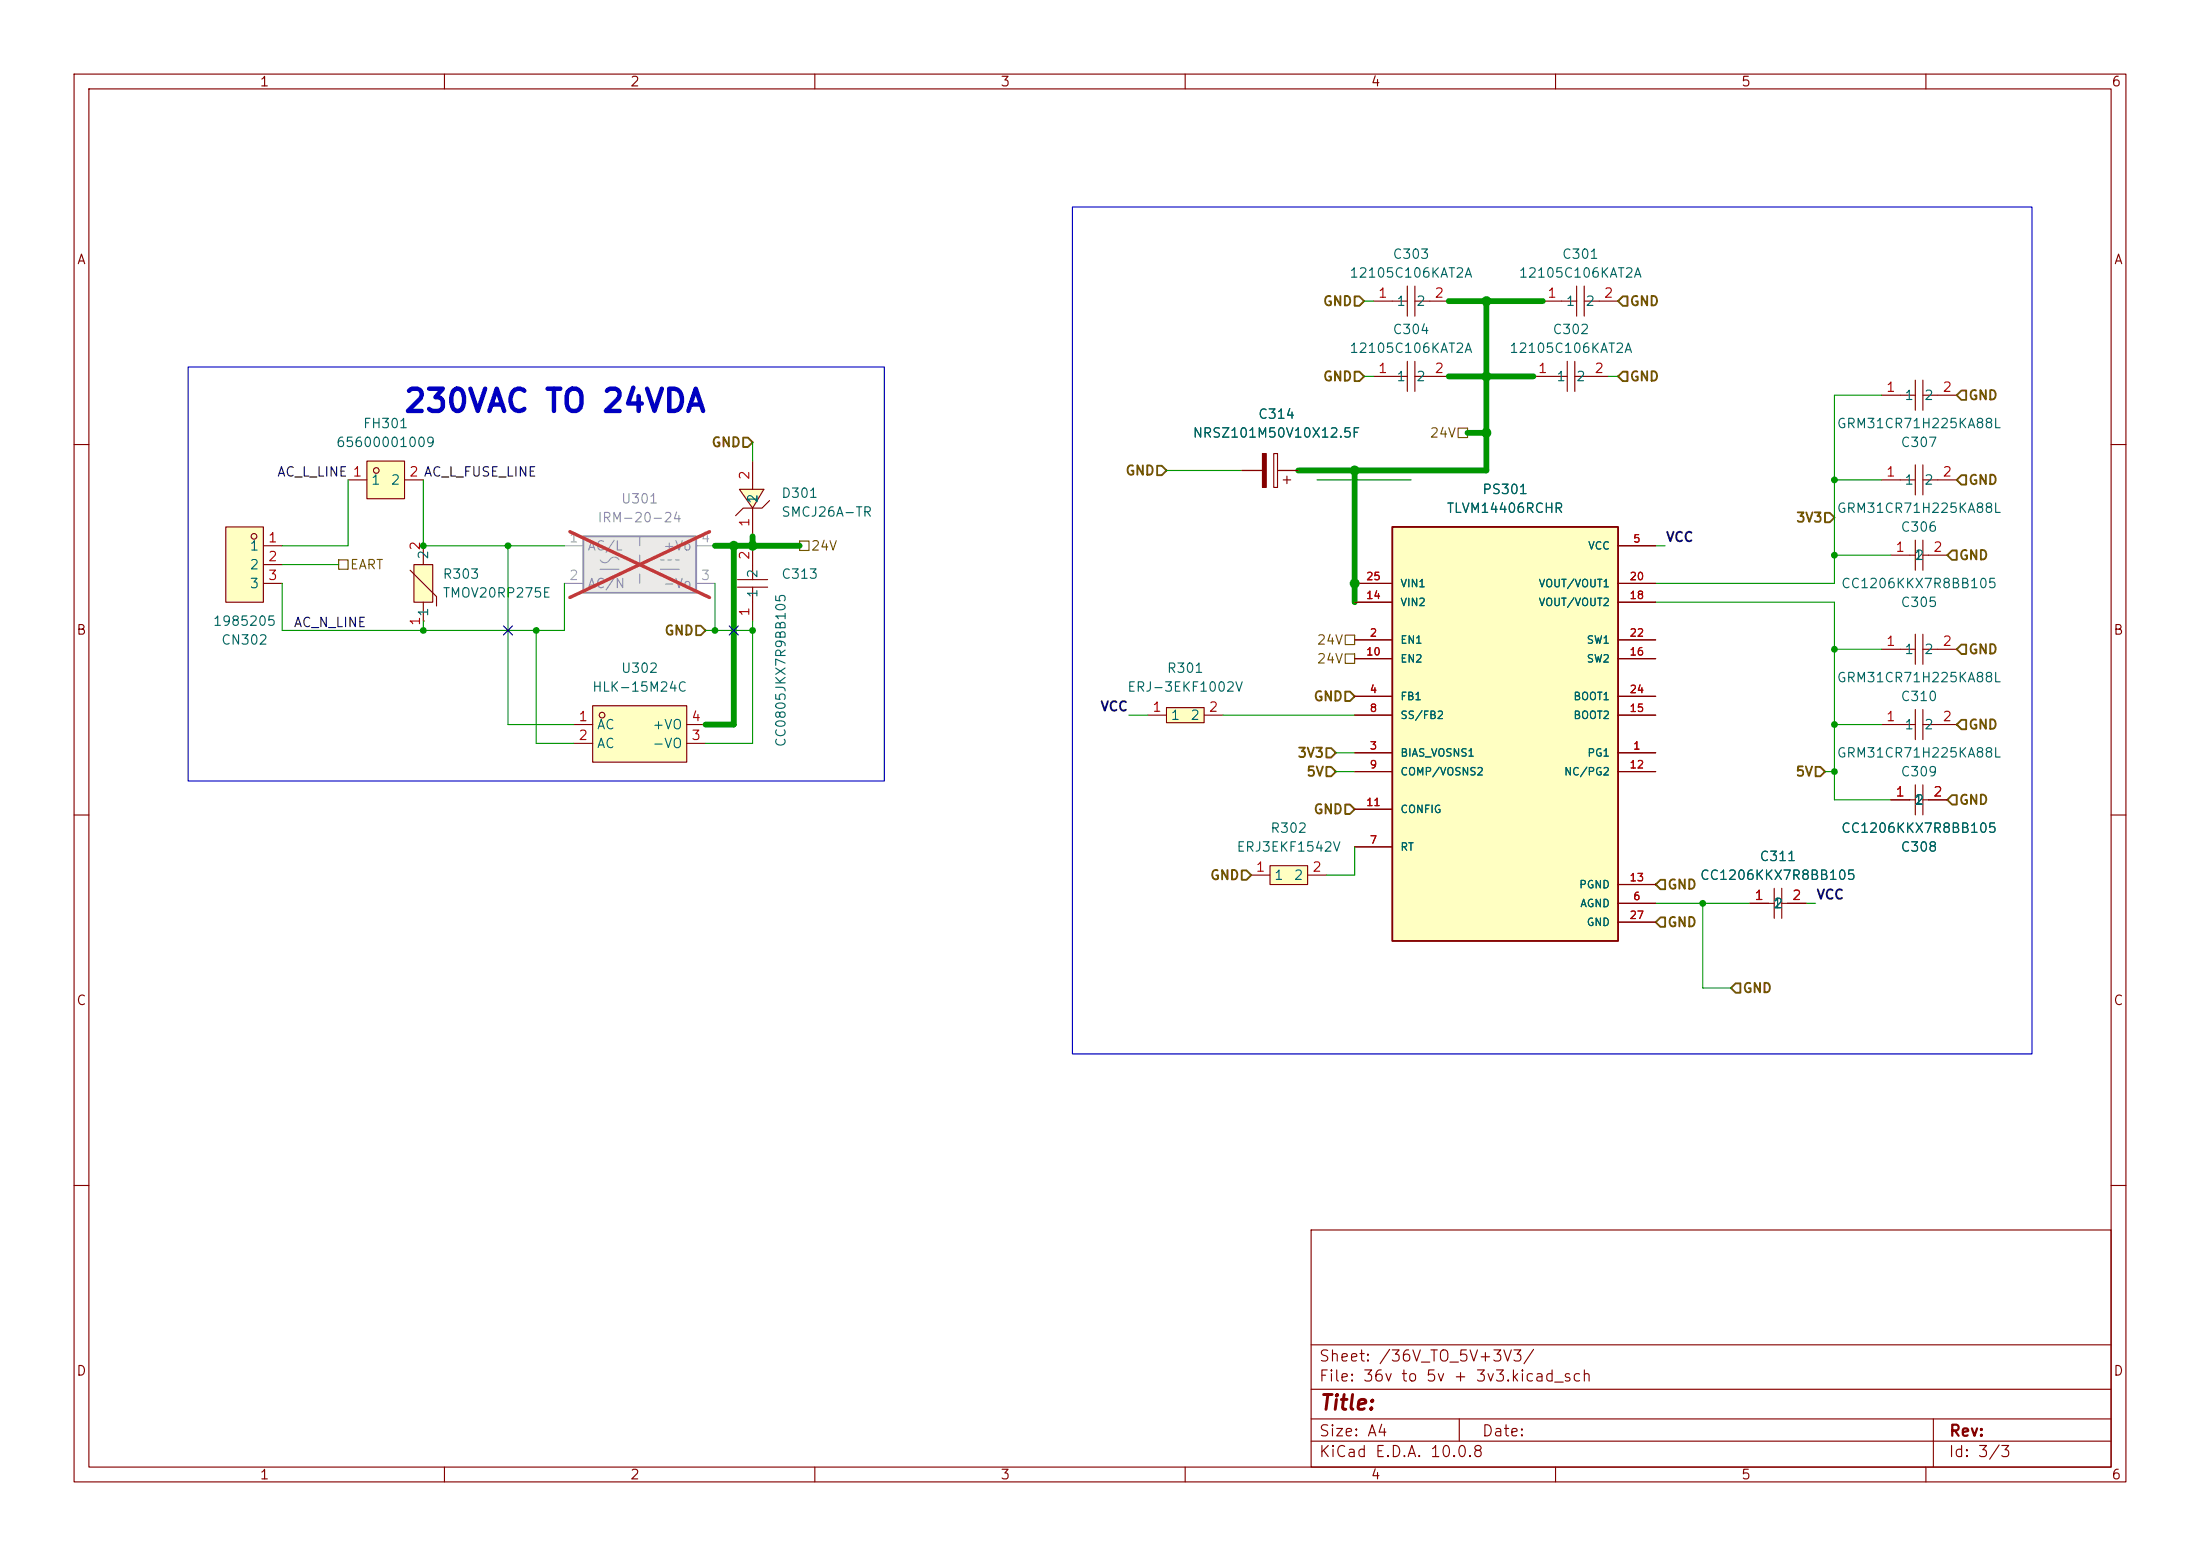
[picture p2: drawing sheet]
<svg xmlns="http://www.w3.org/2000/svg" width="297mm" height="210mm" viewBox="0 0 297 210" stroke-linecap="round" stroke-linejoin="round" font-family="sans-serif">
<g fill="none" stroke="#840000" stroke-width=".15">
<path d="M10 10h277v190h-277zM12 12h273v186h-273zM60 10v2M110 10v2M160 10v2M210 10v2M260 10v2M10 60h2M285 60h2M10 110h2M285 110h2M10 160h2"/>
<path d="M177 166h108v32h-108zM285 160h2M60 198v2M110 198v2M160 198v2M177 194.5h108M177 191.5h108M177 187.5h108M177 181.5h108M197 191.5v3M210 198v2M260 198v2"/>
<path d="M261 191.5v6.5"/>
</g>
<path d="M49.5 62.2h5.1v5.1h-5.1z" fill="#ffffc2"/>
<g fill="none" stroke="#840000" stroke-width=".15">
<path d="M47 64.8h2.5M49.5 62.2h5.1v5.1h-5.1zM54.6 64.8h2.5M99.6 79.3h4M99.6 78.2h4M101.6 73.7v4.5M101.6 79.3v4.5"/>
<circle cx="50.8" cy="63.5" r=".38"/>
</g>
<path d="M171.4 116.8h5.1v2.6h-5.1z" fill="#ffffc2"/>
<path d="M168.9 118.1h2.5M171.4 116.8h5.1v2.6h-5.1zM176.5 118.1h2.6" fill="none" stroke="#840000" stroke-width=".15"/>
<path d="M80 95.3h12.7v7.6h-12.7z" fill="#ffffc2"/>
<g fill="none" stroke="#840000" stroke-width=".15">
<path d="M77.5 97.8h2.5M80 95.3h12.7v7.6h-12.7zM92.7 97.8h2.5M77.5 100.3h2.5M92.7 100.3h2.5"/>
<circle cx="81.3" cy="96.5" r=".38"/>
</g>
<path d="M188 71.1h30.4v55.9h-30.4z" fill="#ffffc2"/>
<path d="M188 71.1h30.4v55.9h-30.4z" fill="none" stroke="#840000" stroke-width=".25"/>
<g fill="none" stroke="#840000" stroke-width=".15">
<path d="M182.9 78.7h5.1M218.4 73.7h5.1M218.4 78.7h5.1M182.9 86.4h5.1M182.9 94h5.1M182.9 96.5h5.1M182.9 88.9h5.1M182.9 81.3h5.1M218.4 86.4h5.1M218.4 94h5.1M218.4 96.5h5.1M218.4 88.9h5.1"/>
<path d="M218.4 81.3h5.1M182.9 101.6h5.1M182.9 114.3h5.1M182.9 104.1h5.1M182.9 109.2h5.1M218.4 101.6h5.1M218.4 104.1h5.1M218.4 119.4h5.1M218.4 121.9h5.1M218.4 124.5h5.1"/>
</g>
<path d="M157.5 95.5h5.1v2h-5.1z" fill="#ffffc2"/>
<path d="M154.9 96.5h2.6M157.5 95.5h5.1v2h-5.1zM162.6 96.5h2.5" fill="none" stroke="#840000" stroke-width=".15"/>
<path d="M30.5 71.1h5.1v10.2h-5.1z" fill="#ffffc2"/>
<g fill="none" stroke="#840000" stroke-width=".15">
<path d="M30.5 71.1h5.1v10.2h-5.1zM35.6 73.7h2.5M35.6 76.2h2.5M35.6 78.7h2.5"/>
<circle cx="34.3" cy="72.4" r=".38"/>
</g>
<path d="M55.9 76.2h2.5v5.1h-2.5z" fill="#ffffc2"/>
<path d="M55.4 77l3.5 3.5v1.3M55.9 76.2h2.5v5.1h-2.5zM57.1 73.7h.1M57.1 73.7v2.5M57.1 83.8h.1M57.1 81.3v2.5" fill="none" stroke="#840000" stroke-width=".15"/>
<path d="M99.8 66h3.3l-1.5 2.6z" fill="#ffffc2"/>
<g fill="none" stroke="#840000" stroke-width=".15">
<path d="M190 38.6v4.1M191 38.6v4.1M212.8 38.6v4.1M213.9 38.6v4.1M185.4 40.6h4.6M191 40.6h4.6M207 50.8h4.6M208.3 40.6h4.5M211.6 48.8v4M212.6 50.8h4.6M212.6 48.8v4M213.9 40.6h4.5"/>
<path d="M99.8 66h3.3l-1.5 2.6zM101.6 62.2v3.8M101.6 68.6v3.8M103.9 67.6l-1 1h-2.6l-1 1M167.6 63.5h2.8M172 61.2h.5v4.6h-.5zM172.5 63.5h2.8M173.2 64.8h1M173.7 64.3v1M254 64.8h4.6M258.6 62.7v4.1M259.6 62.7v4.1"/>
<path d="M259.6 64.8h4.6M254 87.6h4.6M254 97.8h4.6M258.6 85.6v4.1M258.6 95.8v4M259.6 87.6h4.6M259.6 85.6v4.1M259.6 95.8v4M259.6 97.8h4.6M239.5 119.9v4.1M240.5 119.9v4.1M236.2 121.9h3.3"/>
<path d="M240.5 121.9h3.3"/>
</g>
<path d="M170.4 61.2h.5v4.6h-.5z" fill="#840000" stroke="#840000" stroke-width=".15"/>
<path d="M78.7 72.4h15.3v7.6h-15.3z" fill="#ebeae8"/>
<path d="M78.7 72.4h15.3v7.6h-15.3z" fill="none" stroke="#9c9b98" stroke-width=".25"/>
<g fill="none" stroke="#9c9b98" stroke-width=".15">
<path d="M76.2 73.7h2.5M76.2 78.7h2.5M81 75.6a.77 .77 0 0 0 .8 .3 .77 .77 0 0 0 .6-.5 .73 .73 0 0 1 1.2 .2M81 76.8h2.6M86.4 72.4v1.3M86.4 74.9v1.3M86.4 77.5v1.2M89.2 76.8h2.5M89.2 75.6h.5M90.2 75.6h.5M91.2 75.6h.5M94 73.7h2.5"/>
<path d="M94 78.7h2.5"/>
</g>
<path d="M76.9 71.8l18.9 8.8M95.8 71.8l-18.9 8.8" fill="none" stroke="#e12e31" stroke-width=".46"/>
<g fill="none" stroke="#840000" stroke-width=".15">
<path d="M185.4 50.8h4.6M190 48.8v4M191 50.8h4.6M191 48.8v4M254 53.3h4.6M258.6 51.3v4.1M259.6 53.3h4.6M259.6 51.3v4.1M167.6 63.5h2.8M172.5 63.5h2.8M182.9 78.7h5.1M218.4 73.7h5.1"/>
<path d="M218.4 78.7h5.1M255.3 74.9h3.3M258.6 72.9v4.1M259.6 72.9v4.1M259.6 74.9h3.3M182.9 86.4h5.1M182.9 94h5.1M182.9 96.5h5.1M182.9 88.9h5.1M182.9 81.3h5.1M218.4 86.4h5.1M218.4 94h5.1"/>
<path d="M218.4 96.5h5.1M218.4 88.9h5.1M218.4 81.3h5.1M182.9 101.6h5.1M182.9 114.3h5.1M182.9 104.1h5.1M182.9 109.2h5.1M218.4 101.6h5.1M218.4 104.1h5.1M218.4 119.4h5.1M255.3 108h3.3M258.6 105.9v4.1"/>
<path d="M259.6 105.9v4.1M259.6 108h3.3M218.4 121.9h5.1M218.4 124.5h5.1M236.2 121.9h2.6M241.3 121.9h2.5"/>
</g>
<path d="M196.8 57.8h1.3v1.3h-1.3zM45.7 75.6h1.3v1.2h-1.3zM107.9 73h1.3v1.3h-1.3zM181.6 85.7h1.3v1.3h-1.3zM181.6 88.3h1.3v1.2h-1.3z" fill="none" stroke="#725600" stroke-width=".15"/>
<g fill="none" stroke="#725600" stroke-width=".25">
<path d="M100.3 59.1h.7l.6 .6-.6 .6h-.7zM182.9 50.2h.6l.6 .6-.6 .6h-.6zM182.9 40h.6l.6 .6-.6 .7h-.6zM218.4 50.8l.7-.6h.6v1.2h-.6zM219.1 40h.6v1.3h-.6l-.7-.7zM264.8 52.7h.6v1.3h-.6l-.6-.7zM156.2 62.9h.6l.7 .6-.7 .6h-.6zM246.4 69.2h.6l.6 .7-.6 .6h-.6zM263.5 74.3h.7v1.3h-.7l-.6-.7zM264.8 64.1h.6v1.3h-.6l-.6-.6zM94 84.5h.6l.6 .6-.6 .6h-.6zM181.6 93.3h.6l.7 .7-.7 .6h-.6z"/>
<path d="M264.8 97.2h.6v1.2h-.6l-.6-.6zM264.8 87h.6v1.3h-.6l-.6-.7zM167.6 117.5h.7l.6 .6-.6 .6h-.7zM179.1 103.5h.6l.6 .6-.6 .7h-.6zM179.1 101h.6l.6 .6-.6 .6h-.6zM181.6 108.6h.6l.7 .6-.7 .7h-.6zM224.2 118.7h.6v1.3h-.6l-.7-.6zM245.1 103.5h.6l.7 .6-.7 .7h-.6zM263.5 107.3h.7v1.3h-.7l-.6-.6zM224.2 123.8h.6v1.3h-.6l-.7-.6zM234.3 132.7h.6v1.3h-.6l-.6-.6z"/>
</g>
<g fill="none" stroke="#009600" stroke-width=".15">
<path d="M101.6 59.7v2.5M184.1 40.6h1.3M184.1 50.8h1.3M217.2 50.8h1.2M254 53.3h-6.4v25.4h-24.1M38.1 78.7v6.4h38.1v-6.4M38.1 76.2h7.6M47 64.8v8.9h-8.9M57.1 64.8v8.9h19.1M68.6 73.7v24.1h8.9M96.5 78.7v6.4M157.5 63.5h10.1"/>
<path d="M177.8 64.8h12.7M223.5 73.7h1.3M247.6 74.9h7.7M247.6 64.8h6.4M57.1 83.8v1.3M72.4 85.1v15.2h5.1M95.2 85.1h6.4M101.6 83.8v16.5h-6.4M152.4 96.5h2.5M165.1 96.5h17.8M223.5 81.3h24.1v26.7h7.7M247.6 97.8h6.4"/>
<path d="M247.6 87.6h6.4M180.3 104.1h2.6M180.3 101.6h2.6M182.9 114.3v3.8h-3.8M246.4 104.1h1.2M223.5 121.9h12.7M229.9 121.9v11.5h3.8M243.8 121.9h1.3"/>
</g>
<path d="M195.6 40.6h12.7M195.6 50.8h11.4M198.1 58.4h2.6M200.7 40.6v22.9h-25.4M96.5 73.7h11.4M99.1 73.7v24.1h-3.9M101.6 72.4v1.3M182.9 63.5v17.8" fill="none" stroke="#009600" stroke-width=".79"/>
<path d="M68 84.5l1.2 1.2M69.2 84.5l-1.2 1.2M98.5 84.5l1.2 1.2M99.7 84.5l-1.2 1.2" fill="none" stroke="#000084" stroke-width=".15"/>
<path d="M144.8 27.9h129.5v114.3h-129.5zM25.4 49.5h94v55.9h-94z" fill="none" stroke="#0000c2" stroke-width=".15"/>
<g fill="#009600">
<circle cx="57.1" cy="85.1" r=".46"/>
<circle cx="68.6" cy="73.7" r=".46"/>
<circle cx="57.1" cy="73.7" r=".46"/>
<circle cx="200.7" cy="58.4" r=".67"/>
<circle cx="200.7" cy="50.8" r=".67"/>
<circle cx="200.7" cy="40.6" r=".67"/>
<circle cx="182.9" cy="63.5" r=".67"/>
<circle cx="182.9" cy="78.7" r=".67"/>
<circle cx="247.6" cy="74.9" r=".46"/>
<circle cx="247.6" cy="87.6" r=".46"/>
<circle cx="247.6" cy="104.1" r=".46"/>
<circle cx="229.9" cy="121.9" r=".46"/>
<circle cx="247.6" cy="97.8" r=".46"/>
<circle cx="247.6" cy="64.8" r=".46"/>
<circle cx="99.1" cy="73.7" r=".67"/>
<circle cx="101.6" cy="73.7" r=".67"/>
<circle cx="101.6" cy="85.1" r=".46"/>
<circle cx="96.5" cy="85.1" r=".46"/>
<circle cx="72.4" cy="85.1" r=".46"/>
</g>
<text font-size="3" fill="#0000c2" x="54.3" y="56.4">230VAC TO 24VDA</text>
<text font-size="2" fill="#840000" x="178" y="190.8">Title:</text>
<g font-size="1.5" fill="#840000">
<text x="178" y="184.1">Sheet: /36V_TO_5V+3V3/</text>
<text x="178" y="186.8">File: 36v to 5v + 3v3.kicad_sch</text>
<text x="178" y="197">KiCad E.D.A. 10.0.8</text>
<text x="178" y="194.2">Size: A4</text>
<text x="200" y="194.2">Date:</text>
<text x="263" y="197">Id: 3/3</text>
<text x="263" y="194.2">Rev:</text>
</g>
<g font-size="1.3" fill="#840000">
<text x="35" y="12">1</text>
<text x="85" y="12">2</text>
<text x="135" y="12">3</text>
<text x="185" y="12">4</text>
<text x="235" y="12">5</text>
<text x="285" y="12">6</text>
<text x="10.3" y="36">A</text>
<text x="285.3" y="36">A</text>
<text x="10.2" y="86">B</text>
<text x="285.2" y="86">B</text>
<text x="10.2" y="136">C</text>
<text x="285.2" y="136">C</text>
<text x="10.2" y="186">D</text>
<text x="285.2" y="186">D</text>
<text x="35" y="200">1</text>
<text x="85" y="200">2</text>
<text x="135" y="200">3</text>
<text x="185" y="200">4</text>
<text x="235" y="200">5</text>
<text x="285" y="200">6</text>
</g>
<g font-size="1.3" fill="#006464">
<text x="187.9" y="35.3">C303</text>
<text x="210.8" y="35.3">C301</text>
<text x="182.1" y="37.8">12105C106KAT2A</text>
<text x="188.4" y="41.6">1</text>
<text x="191.1" y="41.6">2</text>
<text x="204.9" y="37.8">12105C106KAT2A</text>
<text x="211.3" y="41.6">1</text>
<text x="214" y="41.6">2</text>
<text x="182.1" y="48">12105C106KAT2A</text>
<text x="187.9" y="45.4">C304</text>
<text x="203.7" y="48">12105C106KAT2A</text>
<text x="209.5" y="45.4">C302</text>
<text x="188.4" y="51.8">1</text>
<text x="191.1" y="51.8">2</text>
<text x="210" y="51.8">1</text>
<text x="212.7" y="51.8">2</text>
<text x="48.9" y="58.1">FH301</text>
<text x="160.9" y="59.4">NRSZ101M50V10X12.5F</text>
<text x="169.8" y="56.8">C314</text>
<text x="247.9" y="58.1">GRM31CR71H225KA88L</text>
<text x="257" y="54.3">1</text>
<text x="259.7" y="54.3">2</text>
<text x="45.3" y="60.7">65600001009</text>
<text x="50" y="65.7">1</text>
<text x="52.7" y="65.7">2</text>
<text x="256.5" y="60.7">C307</text>
<text x="257" y="65.7">1</text>
<text x="259.7" y="65.7">2</text>
<text x="102.6" y="68.1" transform="rotate(-90 102.6 68.1)">1</text>
<text x="102.6" y="68" transform="rotate(-90 102.6 68)">2</text>
<text x="105.4" y="67.5">D301</text>
<text x="105.4" y="70.1">SMCJ26A-TR</text>
<text x="195.2" y="69.5">TLVM14406RCHR</text>
<text x="200" y="67">PS301</text>
<text x="247.9" y="69.5">GRM31CR71H225KA88L</text>
<text x="33.6" y="74.6">1</text>
<text x="33.6" y="77.2">2</text>
<text x="58.1" y="75.6" transform="rotate(-90 58.1 75.6)">2</text>
<text x="256.5" y="72.1">C306</text>
<text x="258.3" y="75.9">1</text>
<text x="258.4" y="75.9">2</text>
<text x="33.6" y="79.7">3</text>
<text x="58.1" y="83.3" transform="rotate(-90 58.1 83.3)">1</text>
<text x="59.7" y="78.4">R303</text>
<text x="59.7" y="81">TMOV20RP275E</text>
<text x="102.6" y="80.8" transform="rotate(-90 102.6 80.8)">1</text>
<text x="102.6" y="78.1" transform="rotate(-90 102.6 78.1)">2</text>
<text x="105.4" y="78.4">C313</text>
<text x="248.5" y="79.7">CC1206KKX7R8BB105</text>
<text x="256.5" y="82.2">C305</text>
<text x="28.7" y="84.8">1985205</text>
<text x="29.8" y="87.3">CN302</text>
<text x="257" y="88.6">1</text>
<text x="259.7" y="88.6">2</text>
<text x="79.9" y="93.7">HLK-15M24C</text>
<text x="83.8" y="91.1">U302</text>
<text x="152.1" y="93.7">ERJ-3EKF1002V</text>
<text x="157.4" y="91.1">R301</text>
<text x="247.9" y="92.4">GRM31CR71H225KA88L</text>
<text x="256.5" y="94.9">C310</text>
<text x="80.5" y="98.8">AC</text>
<text x="80.5" y="101.3">AC</text>
<text x="88" y="101.3">-VO</text>
<text x="88" y="98.8">+VO</text>
<text x="106.4" y="100.9" transform="rotate(-90 106.4 100.9)">CC0805JKX7R9BB105</text>
<text x="158" y="97.5">1</text>
<text x="160.6" y="97.5">2</text>
<text x="257" y="98.8">1</text>
<text x="259.7" y="98.8">2</text>
<text x="247.9" y="102.6">GRM31CR71H225KA88L</text>
<text x="256.5" y="105.1">C309</text>
<text x="171.4" y="112.7">R302</text>
<text x="248.5" y="112.7">CC1206KKX7R8BB105</text>
<text x="258.3" y="108.9">1</text>
<text x="258.4" y="108.9">2</text>
<text x="166.8" y="115.3">ERJ3EKF1542V</text>
<text x="171.9" y="119.1">1</text>
<text x="174.6" y="119.1">2</text>
<text x="229.4" y="119.1">CC1206KKX7R8BB105</text>
<text x="237.5" y="116.5">C311</text>
<text x="256.5" y="115.3">C308</text>
<text x="239.2" y="122.9">1</text>
<text x="239.4" y="122.9">2</text>
</g>
<g font-size="1.3" fill="#725600">
<text x="178.5" y="41.6">GND</text>
<text x="219.9" y="41.6">GND</text>
<text x="178.5" y="51.8">GND</text>
<text x="219.9" y="51.8">GND</text>
<text x="192.9" y="59.4">24V</text>
<text x="265.7" y="54.3">GND</text>
<text x="96" y="60.6">GND</text>
<text x="151.9" y="64.5">GND</text>
<text x="265.7" y="65.7">GND</text>
<text x="242.4" y="70.8">3V3</text>
<text x="47.2" y="77.2">EART</text>
<text x="109.4" y="74.6">24V</text>
<text x="264.4" y="75.9">GND</text>
<text x="89.6" y="86">GND</text>
<text x="177.7" y="87.3">24V</text>
<text x="177.7" y="89.9">24V</text>
<text x="265.7" y="88.6">GND</text>
<text x="177.3" y="94.9">GND</text>
<text x="265.7" y="98.7">GND</text>
<text x="175.1" y="102.6">3V3</text>
<text x="176.3" y="105.1">5V</text>
<text x="242.3" y="105.1">5V</text>
<text x="177.3" y="110.2">GND</text>
<text x="264.4" y="108.9">GND</text>
<text x="163.3" y="119.1">GND</text>
<text x="225" y="125.4">GND</text>
<text x="225" y="120.3">GND</text>
<text x="235.2" y="134.3">GND</text>
</g>
<g font-size="1.3" fill="#a90000">
<text x="186" y="40.5">1</text>
<text x="193.6" y="40.5">2</text>
<text x="208.8" y="40.5">1</text>
<text x="216.4" y="40.5">2</text>
<text x="186" y="50.7">1</text>
<text x="193.6" y="50.7">2</text>
<text x="207.5" y="50.7">1</text>
<text x="215.2" y="50.7">2</text>
<text x="254.5" y="53.2">1</text>
<text x="262.2" y="53.2">2</text>
<text x="55.1" y="64.6">2 AC_L_FUSE_LINE</text>
<text x="101.5" y="64.9" transform="rotate(-90 101.5 64.9)">2</text>
<text x="254.5" y="64.6">1</text>
<text x="262.2" y="64.6">2</text>
<text x="101.5" y="71.2" transform="rotate(-90 101.5 71.2)">1</text>
<text x="36.1" y="73.5">1</text>
<text x="36.1" y="76.1">2</text>
<text x="57" y="74.4" transform="rotate(-90 57 74.4)">2</text>
<text x="101.5" y="75.7" transform="rotate(-90 101.5 75.7)">2</text>
<text x="255.8" y="74.8">1</text>
<text x="260.9" y="74.8">2</text>
<text x="36.1" y="78.6">3</text>
<text x="101.5" y="83.3" transform="rotate(-90 101.5 83.3)">1</text>
<text x="57" y="84.6" transform="rotate(-90 57 84.6)">1</text>
<text x="254.5" y="87.5">1</text>
<text x="262.2" y="87.5">2</text>
<text x="78" y="97.7">1</text>
<text x="78" y="100.2">2</text>
<text x="93.2" y="100.2">3</text>
<text x="93.2" y="97.7">4</text>
<text x="155.5" y="96.4">1</text>
<text x="163.1" y="96.4">2</text>
<text x="254.5" y="97.7">1</text>
<text x="262.2" y="97.7">2</text>
<text x="255.8" y="107.8">1</text>
<text x="260.9" y="107.8">2</text>
<text x="169.4" y="118">1</text>
<text x="177.1" y="118">2</text>
<text x="236.8" y="121.8">1</text>
<text x="241.8" y="121.8">2</text>
</g>
<g font-size="1.3" fill="#0f0f0f">
<text x="37.3" y="64.6">AC_L_LINE 1</text>
<text x="224.8" y="73.4">VCC</text>
<text x="39.6" y="85">AC_N_LINE</text>
<text x="148.5" y="96.3">VCC</text>
<text x="245.2" y="121.7">VCC</text>
</g>
<g font-size="1.3" fill="#939391">
<text x="80.6" y="70.8">IRM-20-24</text>
<text x="83.8" y="68.3">U301</text>
<text x="79.2" y="74.6">AC/L</text>
<text x="89.4" y="74.6">+Vo</text>
<text x="79.2" y="79.7">AC/N</text>
<text x="89.4" y="79.7">-Vo</text>
</g>
<g font-size="1.3" fill="#a5a4a2">
<text x="76.7" y="73.5">1</text>
<text x="94.5" y="73.5">4</text>
<text x="76.7" y="78.6">2</text>
<text x="94.5" y="78.6">3</text>
</g>
<g font-size="1" fill="#006464">
<text x="214.3" y="74.4">VCC</text>
<text x="189" y="82">VIN2</text>
<text x="189" y="79.5">VIN1</text>
<text x="207.6" y="82">VOUT/VOUT2</text>
<text x="207.6" y="79.5">VOUT/VOUT1</text>
<text x="189" y="87.1">EN1</text>
<text x="189" y="89.7">EN2</text>
<text x="214.1" y="89.7">SW2</text>
<text x="214.1" y="87.1">SW1</text>
<text x="189" y="94.7">FB1</text>
<text x="212.3" y="94.7">BOOT1</text>
<text x="189" y="97.3">SS/FB2</text>
<text x="212.3" y="97.3">BOOT2</text>
<text x="189" y="102.4">BIAS_VOSNS1</text>
<text x="189" y="104.9">COMP/VOSNS2</text>
<text x="211.1" y="104.9">NC/PG2</text>
<text x="214.2" y="102.4">PG1</text>
<text x="189" y="110">CONFIG</text>
<text x="189" y="115.1">RT</text>
<text x="213.1" y="120.1">PGND</text>
<text x="213.3" y="122.7">AGND</text>
<text x="214.1" y="125.2">GND</text>
</g>
<g font-size="1" fill="#a90000">
<text x="220.4" y="73.5">5</text>
<text x="184.4" y="81.1">14</text>
<text x="184.4" y="78.6">25</text>
<text x="219.9" y="81.1">18</text>
<text x="219.9" y="78.6">20</text>
<text x="184.4" y="88.7">10</text>
<text x="184.8" y="86.2">2</text>
<text x="219.9" y="88.7">16</text>
<text x="219.9" y="86.2">22</text>
<text x="184.8" y="93.8">4</text>
<text x="219.9" y="93.8">24</text>
<text x="184.8" y="101.4">3</text>
<text x="184.8" y="96.3">8</text>
<text x="219.9" y="96.3">15</text>
<text x="220.4" y="101.4">1</text>
<text x="184.8" y="104">9</text>
<text x="219.9" y="104">12</text>
<text x="184.4" y="109">11</text>
<text x="184.8" y="114.1">7</text>
<text x="219.9" y="119.2">13</text>
<text x="219.9" y="124.3">27</text>
<text x="220.4" y="121.7">6</text>
</g>
</svg>
